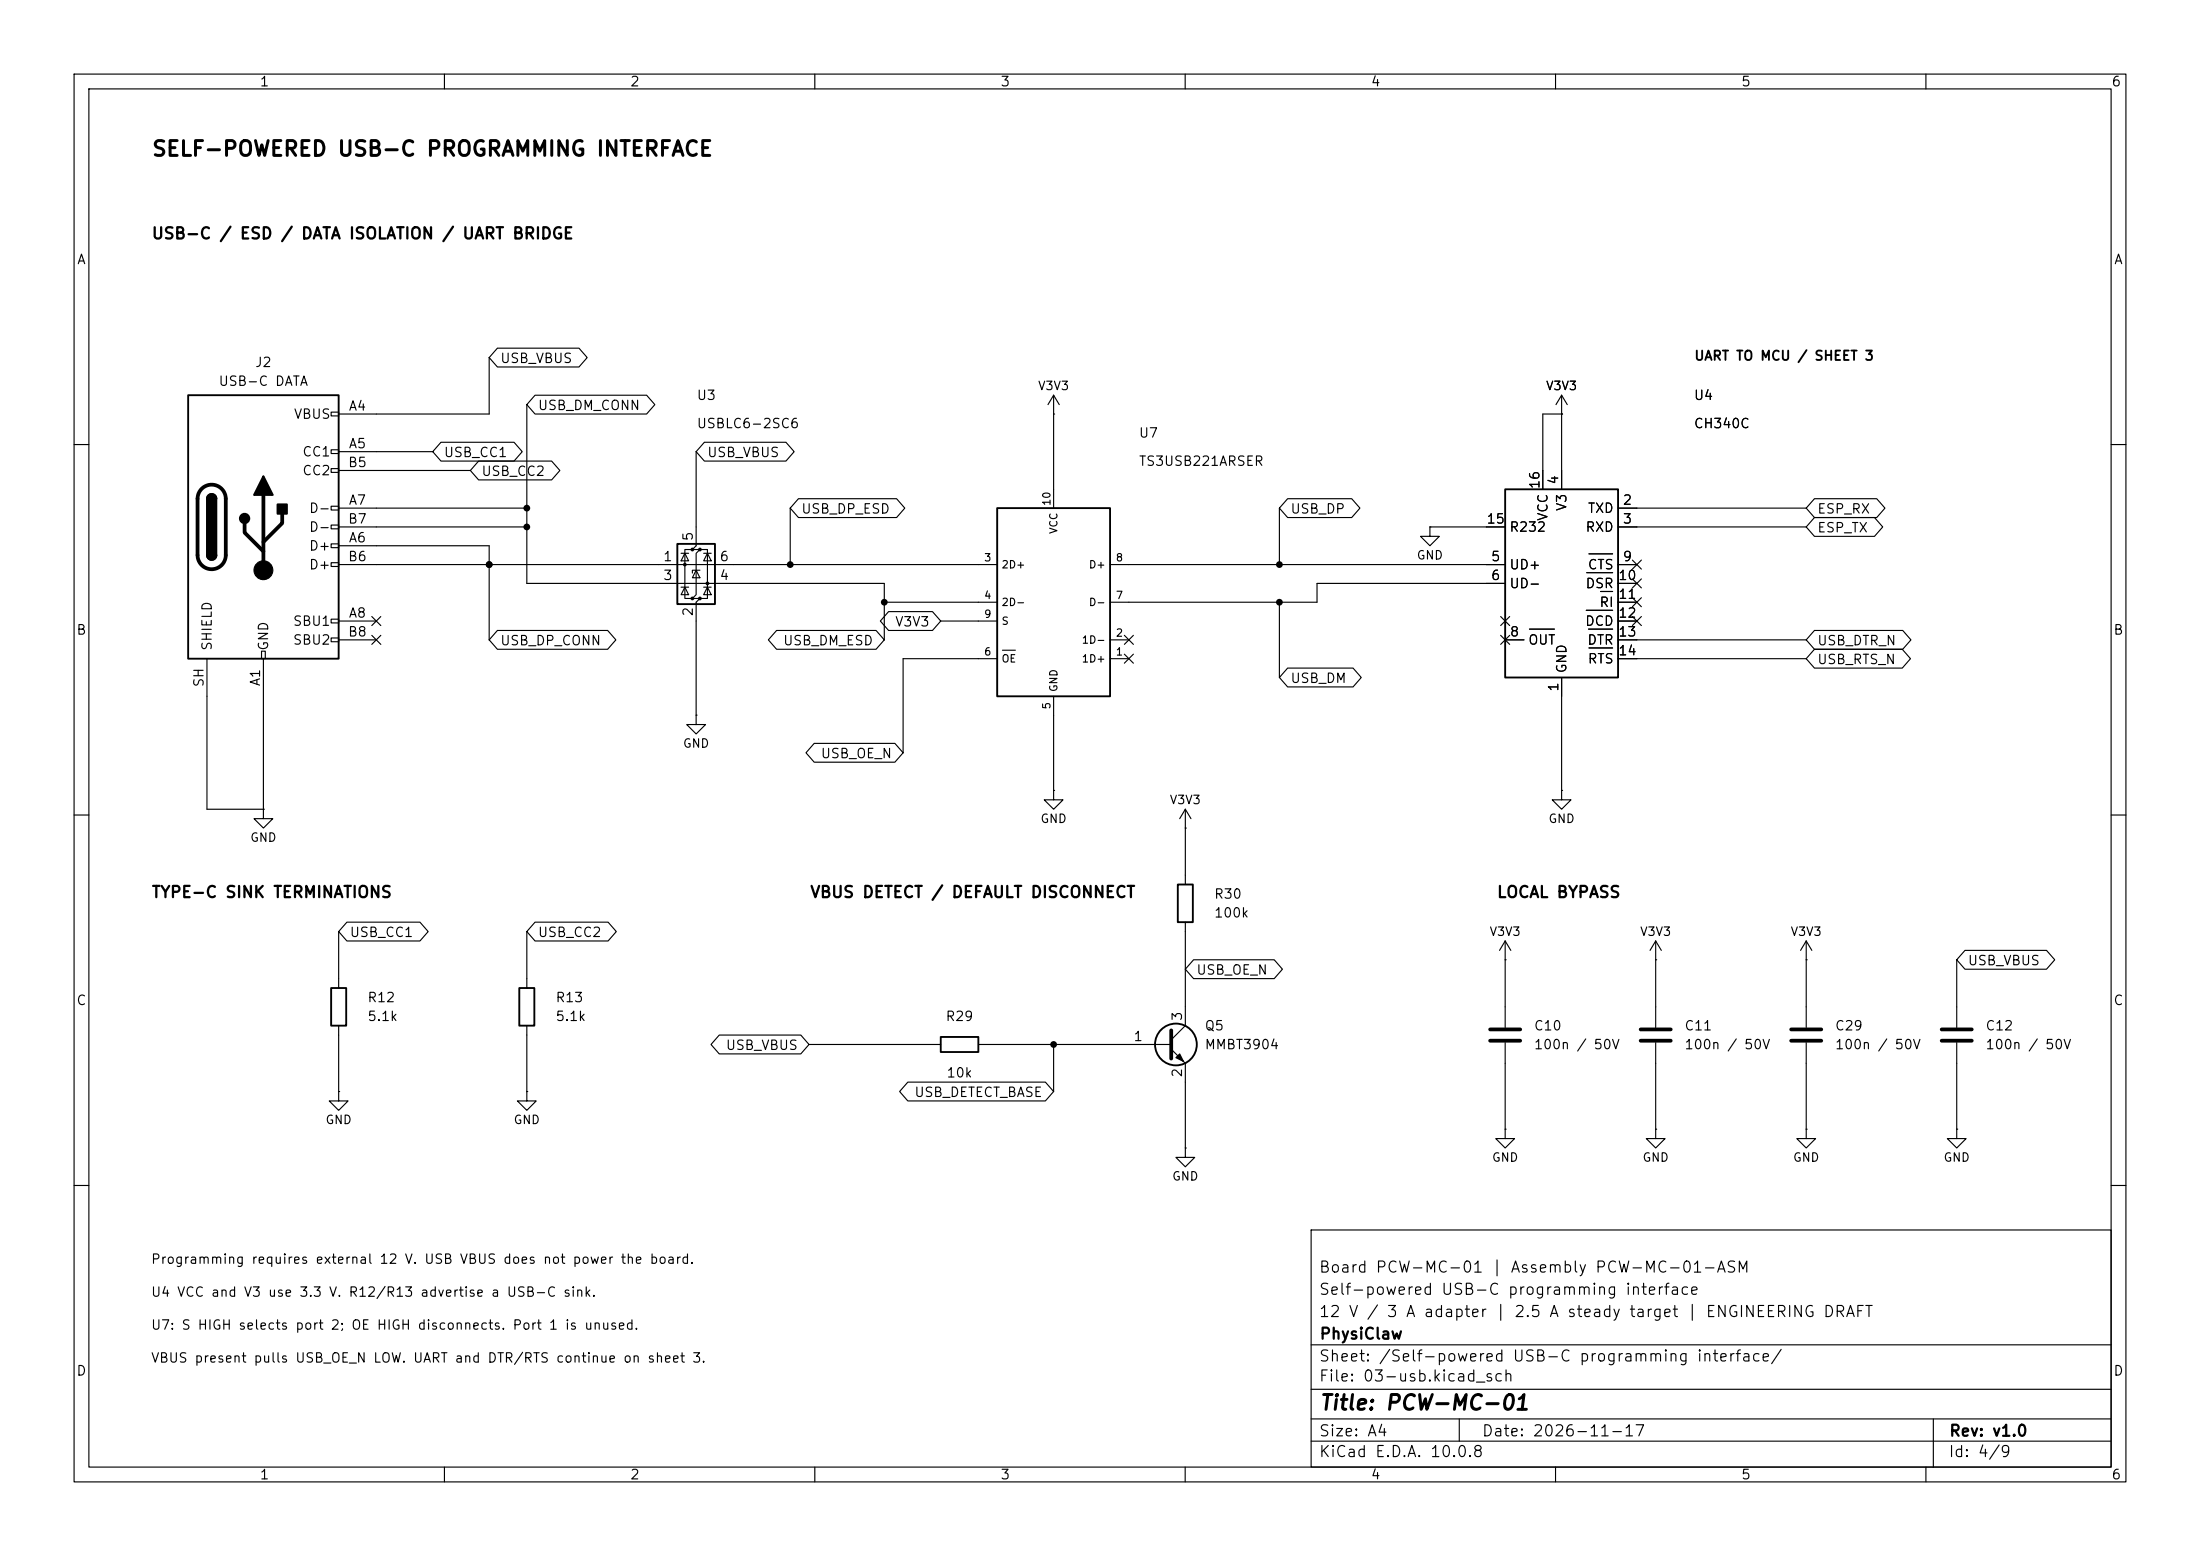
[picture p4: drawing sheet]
<svg xmlns="http://www.w3.org/2000/svg" width="297mm" height="210mm" viewBox="0 0 297 210" stroke-linecap="round" stroke-linejoin="round" font-family="sans-serif">
<g fill="none" stroke="#000" stroke-width=".15">
<path d="M10 10h277v190h-277zM12 12h273v186h-273zM60 10v2M110 10v2M160 10v2M210 10v2M260 10v2M44.7 55.6h1v.5h-1zM59.5 59.7h9.9l1.1 1.3-1.1 1.2h-9.9l-1.1-1.2zM66 48.3v7.6h-20.3M67.2 47h11l1.1 1.3-1.1 1.2h-11l-1.2-1.2zM71.1 54.6v24.1h48.3v7.7"/>
<path d="M72.2 53.3h15.1l1.1 1.3-1.1 1.3h-15.1l-1.1-1.3zM95.1 59.7h11l1.1 1.3-1.1 1.2h-11l-1.1-1.2zM142.2 55.9h.1M142.2 53.3v15.3M142.2 53.3l-.7 1.3M142.2 53.3l.8 1.3M210.8 55.9h.1M210.8 55.9h-2.5v10.1M210.8 53.3l-.7 1.3M210.8 53.3l.8 1.3M210.8 53.3v12.7M10 60h2"/>
<path d="M44.7 60.7h1v.5h-1zM44.7 63.2h1v.6h-1zM44.7 68.3h1v.5h-1zM44.7 70.9h1v.5h-1zM44.7 73.4h1v.5h-1zM44.7 75.9h1v.6h-1zM45.7 76.2h88.9M45.7 61h12.7M45.7 73.7h20.3v12.7M45.7 68.6h25.4M45.7 63.5h17.8M45.7 71.1h25.4"/>
<path d="M64.6 62.2h9.9l1.1 1.3-1.1 1.3h-9.9l-1.1-1.3zM91.9 79.2h1.1M91.9 74.7h1.1M92.5 74.7l.5 1h-1.1zM92.5 79.2l.5 1.1h-1.1zM93.5 74.2h-1v6.6h1M94 61v12.7l-.5 .5h1l-.5 .5v5.6l-.5 .5h1l-.5 .5v15.2M94 77l.5 1h-1zM94.5 77h-1v.3M94.5 74.2h1v6.6h-1M95 79.2h1M95 74.7h1"/>
<path d="M95.5 74.7l.5 1h-1zM95.5 79.2l.5 1.1h-1zM106.7 68.6v7.6M107.8 67.3h13.2l1.2 1.3-1.2 1.3h-13.2l-1.1-1.3zM149.9 76.2h53.3M172.7 68.6v7.6M173.8 67.3h8.7l1.1 1.3-1.1 1.3h-8.7l-1.1-1.3zM193 71.1v1.3h1.3l-1.3 1.3-1.2-1.3h1.2M193 71.1h.1M193 71.1h10.2M203.2 78.7h-25.4v2.6h-27.9M214.2 77.3h3.5"/>
<path d="M214.5 74.8h3.2M216.1 79.8h1.6M218.4 76.2h2.6M218.4 78.7h2.6M218.4 68.6h25.4M218.4 71.1h25.4M220.4 78.1l1.2 1.2M220.4 75.6l1.2 1.2M221.6 78.1l-1.2 1.2M221.6 75.6l-1.2 1.2M245 67.3h8.4l1.1 1.3-1.1 1.3h-8.4l-1.2-1.3zM245 69.8h8.1l1.1 1.3-1.1 1.3h-8.1l-1.2-1.3z"/>
<path d="M285 60h2M27.9 88.9v20.3h7.7M35.3 87.9h.5v1h-.5zM35.6 88.9v20.3M44.7 83.6h1v.5h-1zM44.7 86.1h1v.5h-1zM45.7 86.4h5.1M45.7 83.8h5.1M50.2 83.2l1.2 1.2M50.2 85.8l1.2 1.2M51.4 83.2l-1.2 1.2M51.4 85.8l-1.2 1.2"/>
<path d="M67.2 85.1h14.8l1.1 1.3-1.1 1.2h-14.8l-1.2-1.2zM94 96.5v1.3h1.2l-1.2 1.3-1.3-1.3h1.3M94 96.5h.1M104.8 85.1h13.5l1.1 1.3-1.1 1.2h-13.5l-1.1-1.2zM119.4 81.3h15.2M120 82.5h5.9l1.1 1.3-1.1 1.3h-5.9l-1.2-1.3zM127 83.8h7.6M134.6 88.9h-12.7v12.7M135.3 87.8h1.8M142.2 94v12.7M149.9 88.9h2.5M149.9 86.4h2.5"/>
<path d="M151.8 85.8l1.2 1.2M151.8 88.3l1.2 1.2M153 85.8l-1.2 1.2M153 88.3l-1.2 1.2M172.7 81.3v10.1M173.8 90.2h8.9l1.1 1.2-1.1 1.3h-8.9l-1.1-1.3zM202.6 85.8l1.2 1.2M202.6 83.2l1.2 1.2M203.2 86.4h2.5M203.8 85.8l-1.2 1.2M203.8 83.2l-1.2 1.2M206.5 84.9h3.3"/>
<path d="M210.8 91.4v15.3M214.1 82.4h3.6M214.5 84.9h3.2M214.5 87.5h3.2M218.4 88.9h25.4M218.4 86.4h25.4M218.4 81.3h2.6M218.4 83.8h2.6M220.4 80.7l1.2 1.2M220.4 83.2l1.2 1.2M221.6 80.7l-1.2 1.2M221.6 83.2l-1.2 1.2"/>
<path d="M245 85.1h11.9l1.1 1.3-1.1 1.2h-11.9l-1.2-1.2zM245 87.6h11.8l1.1 1.3-1.1 1.3h-11.8l-1.2-1.3zM10 110h2M35.6 109.2v1.3h1.2l-1.2 1.3-1.3-1.3h1.3M35.6 109.2h.1M109.9 100.3h10.9l1.1 1.3-1.1 1.3h-10.9l-1.1-1.3zM142.2 106.7v1.3h1.3l-1.3 1.2-1.2-1.2h1.2M142.2 106.7h.1M160 111.8h.1M160 109.2v10.2M160 109.2l-.7 1.3M160 109.2l.8 1.3"/>
<path d="M210.8 106.7v1.3h1.3l-1.3 1.2-1.3-1.2h1.3M210.8 106.7h.1M285 110h2M45.7 125.7v7.7M45.7 138.4v8.9M46.8 124.5h9.9l1.1 1.2-1.1 1.3h-9.9l-1.1-1.3zM71.1 125.7v7.7M71.1 138.4v8.9M72.2 124.5h9.9l1.1 1.2-1.1 1.3h-9.9l-1.1-1.3zM97.1 139.7h11l1.1 1.3-1.1 1.2h-11l-1.1-1.2zM160 124.5v13.9l-1.9 1.9M161.1 129.5h10.9l1.1 1.3-1.1 1.3h-10.9l-1.1-1.3z"/>
<path d="M203.2 129.5h.1M203.2 127l-.8 1.3M203.2 127l.8 1.3M203.2 127v11.7M223.5 129.5h.1M223.5 127l-.7 1.3M223.5 127l.8 1.3M223.5 127v11.7M243.8 129.5h.1M243.8 127v11.7M243.8 127l-.7 1.3M243.8 127l.8 1.3"/>
<path d="M264.2 129.5v9.2M265.3 128.3h11l1.1 1.2-1.1 1.3h-11l-1.1-1.3zM45.7 147.3v1.3h1.3l-1.3 1.3-1.3-1.3h1.3M45.7 147.3h.1M71.1 147.3v1.3h1.3l-1.3 1.3-1.3-1.3h1.3M71.1 147.3h.1M109.2 141h17.8M122.6 146h18.5l1.1 1.3-1.1 1.3h-18.5l-1.2-1.3zM132.1 141h26M142.2 141v6.3M158.1 141.6l1.9 1.9v11.4M160 154.9v1.3h1.3l-1.3 1.3-1.3-1.3h1.3"/>
<path d="M160 154.9h.1M203.2 152.4v1.3h1.3l-1.3 1.2-1.3-1.2h1.3M203.2 152.4h.1M203.2 140.7v11.7M223.5 152.4v1.3h1.3l-1.3 1.2-1.3-1.2h1.3M223.5 152.4h.1M223.5 140.7v11.7M243.8 152.4v1.3h1.3l-1.3 1.2-1.2-1.2h1.2M243.8 152.4h.1M243.8 140.7v11.7M264.2 152.4v1.3h1.2l-1.2 1.2-1.3-1.2h1.3M264.2 152.4h.1"/>
<path d="M264.2 140.7v11.7M10 160h2M177 166h108v32h-108zM285 160h2M60 198v2M110 198v2M160 198v2M177 194.5h108M177 191.5h108M177 187.5h108M177 181.5h108M197 191.5v3"/>
<path d="M210 198v2M260 198v2M261 191.5v6.5"/>
</g>
<g fill="none" stroke="#000" stroke-width=".25">
<path d="M25.4 53.3h20.3v35.6h-20.3zM27.9 67.3a.64 .64 0 0 1 .7-.6 .64 .64 0 0 1 .6 .6M27.9 74.9a.64 .64 0 0 0 .7 .7 .64 .64 0 0 0 .6-.7M91.4 73.4h5.1v8.1h-5.1zM134.6 68.6h15.3v25.4h-15.3zM203.2 66h15.2v25.4h-15.2zM159 119.4h2v5.1h-2zM44.7 133.4h2v5h-2zM70.1 133.4h2v5h-2zM127 140h5.1v2h-5.1z"/>
<circle cx="158.7" cy="141" r="2.82"/>
</g>
<g fill="#000">
<circle cx="66" cy="76.2" r=".46"/>
<circle cx="71.1" cy="68.6" r=".46"/>
<circle cx="71.1" cy="71.1" r=".46"/>
<circle cx="92.5" cy="76.2" r=".25"/>
<circle cx="93.5" cy="74.2" r=".25"/>
<circle cx="94.5" cy="74.2" r=".25"/>
<circle cx="95.5" cy="78.7" r=".25"/>
<circle cx="106.7" cy="76.2" r=".46"/>
<circle cx="172.7" cy="76.2" r=".46"/>
<circle cx="93.5" cy="80.8" r=".25"/>
<circle cx="94.5" cy="80.8" r=".25"/>
<circle cx="119.4" cy="81.3" r=".46"/>
<circle cx="172.7" cy="81.3" r=".46"/>
<circle cx="142.2" cy="141" r=".46"/>
</g>
<g fill="none" stroke="#000" stroke-width=".51">
<path d="M27.2 66a1.9 1.9 0 0 1 2.1-.4 1.9 1.9 0 0 1 1.2 1.7v7.6a1.91 1.91 0 0 1-1.9 1.9 1.91 1.91 0 0 1-1.9-1.9v-7.6a1.9 1.9 0 0 1 .5-1.3zM33 70.6v1.3l2.6 2.5M35.6 66.8v10.2M38.1 69.3v1.3l-2.5 2.6M158.1 139.1v3.8M201.2 138.9h4M221.5 138.9h4.1M241.8 138.9h4.1M262.1 138.9h4.1M201.2 140.5h4M221.5 140.5h4.1M241.8 140.5h4.1"/>
<path d="M262.1 140.5h4.1"/>
</g>
<g fill="#000" stroke="#000" stroke-width=".15">
<path d="M158.7 142.7l.6-.5 .5 1.1z"/>
<circle cx="35.6" cy="77" r="1.27"/>
</g>
<g fill="#000" stroke="#000" stroke-width=".25">
<path d="M27.9 67.3h1.3v7.6h-1.3zM27.9 74.9h1.3a.64 .64 0 0 1-.6 .7 .64 .64 0 0 1-.7-.7zM28.1 66.9a.64 .64 0 0 1 .7-.2 .64 .64 0 0 1 .4 .6h-1.3zM35.6 64.3l1.2 2.5h-2.5zM37.5 68.1h1.2v1.2h-1.2z"/>
<circle cx="33" cy="70" r=".63"/>
</g>
<g font-size="2">
<text x="20.4" y="21.6">SELF-POWERED USB-C PROGRAMMING INTERFACE</text>
<text x="178" y="190.8">Title: PCW-MC-01</text>
</g>
<g font-size="1.5">
<text x="20.4" y="32.6">USB-C / ESD / DATA ISOLATION / UART BRIDGE</text>
<text x="20.4" y="121.6">TYPE-C SINK TERMINATIONS</text>
<text x="109.3" y="121.6">VBUS DETECT / DEFAULT DISCONNECT</text>
<text x="202" y="121.6">LOCAL BYPASS</text>
<text x="178" y="172.1">Board PCW-MC-01 | Assembly PCW-MC-01-ASM</text>
<text x="178" y="178.1">12 V / 3 A adapter | 2.5 A steady target | ENGINEERING DRAFT</text>
<text x="178" y="175.1">Self-powered USB-C programming interface</text>
<text x="178" y="184.1">Sheet: /Self-powered USB-C programming interface/</text>
<text x="178" y="181.1">PhysiClaw</text>
<text x="178" y="186.8">File: 03-usb.kicad_sch</text>
<text x="178" y="197">KiCad E.D.A. 10.0.8</text>
<text x="178" y="194.2">Size: A4</text>
<text x="200" y="194.2">Date: 2026-11-17</text>
<text x="263" y="197">Id: 4/9</text>
<text x="263" y="194.2">Rev: v1.0</text>
</g>
<g font-size="1.3">
<text x="35" y="12">1</text>
<text x="85" y="12">2</text>
<text x="135" y="12">3</text>
<text x="185" y="12">4</text>
<text x="235" y="12">5</text>
<text x="285" y="12">6</text>
<text x="10.3" y="36">A</text>
<text x="285.3" y="36">A</text>
<text x="29.4" y="52.4">USB-C DATA</text>
<text x="34.3" y="49.9">J2</text>
<text x="67.4" y="49.3">USB_VBUS</text>
<text x="228.6" y="49">UART TO MCU / SHEET 3</text>
<text x="39.6" y="56.8">VBUS</text>
<text x="47" y="55.7">A4</text>
<text x="72.5" y="55.7">USB_DM_CONN</text>
<text x="94" y="54.3">U3</text>
<text x="94" y="58.1">USBLC6-2SC6</text>
<text x="153.7" y="59.4">U7</text>
<text x="228.6" y="54.3">U4</text>
<text x="228.6" y="58.1">CH340C</text>
<text x="40.7" y="61.9">CC1</text>
<text x="40.7" y="64.5">CC2</text>
<text x="46.9" y="63.4">B5</text>
<text x="47" y="60.8">A5</text>
<text x="59.8" y="62">USB_CC1</text>
<text x="64.9" y="64.6">USB_CC2</text>
<text x="95.4" y="62">USB_VBUS</text>
<text x="153.7" y="63.2">TS3USB221ARSER</text>
<text x="210.7" y="65.5" transform="rotate(-90 210.7 65.5)">4</text>
<text x="41.6" y="69.5">D-</text>
<text x="46.9" y="71">B7</text>
<text x="47" y="68.4">A7</text>
<text x="108.1" y="69.6">USB_DP_ESD</text>
<text x="174.1" y="69.6">USB_DP</text>
<text x="200.6" y="71">15</text>
<text x="208.1" y="66.1" transform="rotate(-90 208.1 66.1)">16</text>
<text x="209.2" y="70.4" transform="rotate(-90 209.2 70.4)">VCC</text>
<text x="211.8" y="69.1" transform="rotate(-90 211.8 69.1)">V3</text>
<text x="214.3" y="69.5">TXD</text>
<text x="219" y="68.4">2</text>
<text x="219" y="71">3</text>
<text x="245.2" y="69.6">ESP_RX</text>
<text x="41.6" y="74.6">D+</text>
<text x="41.6" y="77.2">D+</text>
<text x="41.6" y="72.1">D-</text>
<text x="46.9" y="76.1">B6</text>
<text x="47" y="73.5">A6</text>
<text x="89.4" y="76.1">1</text>
<text x="93.8" y="73.1" transform="rotate(-90 93.8 73.1)">5</text>
<text x="97.1" y="76.1">6</text>
<text x="201.2" y="76.1">5</text>
<text x="203.7" y="77.2">UD+</text>
<text x="203.7" y="72.1">R232</text>
<text x="214" y="72.1">RXD</text>
<text x="214.3" y="77.2">CTS</text>
<text x="219" y="76.1">9</text>
<text x="245.2" y="72.2">ESP_TX</text>
<text x="47" y="83.7">A8</text>
<text x="89.4" y="78.6">3</text>
<text x="93.8" y="83.3" transform="rotate(-90 93.8 83.3)">2</text>
<text x="97.1" y="78.6">4</text>
<text x="201.2" y="78.6">6</text>
<text x="203.7" y="79.7">UD-</text>
<text x="214" y="79.7">DSR</text>
<text x="215.8" y="82.2">RI</text>
<text x="218.4" y="78.6">10</text>
<text x="218.4" y="81.1">11</text>
<text x="218.4" y="83.7">12</text>
<text x="10.2" y="86">B</text>
<text x="28.9" y="87.9" transform="rotate(-90 28.9 87.9)">SHIELD</text>
<text x="36.5" y="87.9" transform="rotate(-90 36.5 87.9)">GND</text>
<text x="39.5" y="84.8">SBU1</text>
<text x="39.5" y="87.3">SBU2</text>
<text x="46.9" y="86.2">B8</text>
<text x="67.4" y="87.4">USB_DP_CONN</text>
<text x="105.6" y="87.4">USB_DM_ESD</text>
<text x="120.7" y="84.9">V3V3</text>
<text x="203.7" y="86.2">8</text>
<text x="206.2" y="87.3">OUT</text>
<text x="213.9" y="84.8">DCD</text>
<text x="214.2" y="87.3">DTR</text>
<text x="214.3" y="89.9">RTS</text>
<text x="218.4" y="86.2">13</text>
<text x="218.4" y="88.8">14</text>
<text x="245.2" y="87.4">USB_DTR_N</text>
<text x="245.2" y="90">USB_RTS_N</text>
<text x="285.2" y="86">B</text>
<text x="27.8" y="92.8" transform="rotate(-90 27.8 92.8)">SH</text>
<text x="35.4" y="92.7" transform="rotate(-90 35.4 92.7)">A1</text>
<text x="174.1" y="92.5">USB_DM</text>
<text x="210.7" y="93.4" transform="rotate(-90 210.7 93.4)">1</text>
<text x="211.8" y="91" transform="rotate(-90 211.8 91)">GND</text>
<text x="110.7" y="102.7">USB_OE_N</text>
<text x="163.8" y="121.6">R30</text>
<text x="163.8" y="124.2">100k</text>
<text x="47.1" y="126.8">USB_CC1</text>
<text x="72.5" y="126.8">USB_CC2</text>
<text x="161.4" y="131.9">USB_OE_N</text>
<text x="265.6" y="130.6">USB_VBUS</text>
<text x="10.2" y="136">C</text>
<text x="49.5" y="135.6">R12</text>
<text x="74.9" y="135.6">R13</text>
<text x="159.9" y="137.9" transform="rotate(-90 159.9 137.9)">3</text>
<text x="285.2" y="136">C</text>
<text x="49.5" y="138.1">5.1k</text>
<text x="74.9" y="138.1">5.1k</text>
<text x="97.9" y="142">USB_VBUS</text>
<text x="127.6" y="138.1">R29</text>
<text x="152.9" y="140.8">1</text>
<text x="162.5" y="139.4">Q5</text>
<text x="162.5" y="141.9">MMBT3904</text>
<text x="207" y="139.4">C10</text>
<text x="207" y="141.9">100n / 50V</text>
<text x="227.3" y="139.4">C11</text>
<text x="227.3" y="141.9">100n / 50V</text>
<text x="247.6" y="139.4">C29</text>
<text x="247.6" y="141.9">100n / 50V</text>
<text x="268" y="139.4">C12</text>
<text x="268" y="141.9">100n / 50V</text>
<text x="123.3" y="148.4">USB_DETECT_BASE</text>
<text x="127.7" y="145.7">10k</text>
<text x="159.9" y="145.5" transform="rotate(-90 159.9 145.5)">2</text>
<text x="20.3" y="170.9">Programming requires external 12 V. USB VBUS does not power the board.</text>
<text x="20.3" y="175.3">U4 VCC and V3 use 3.3 V. R12/R13 advertise a USB-C sink.</text>
<text x="20.3" y="179.8">U7: S HIGH selects port 2; OE HIGH disconnects. Port 1 is unused.</text>
<text x="10.2" y="186">D</text>
<text x="20.3" y="184.2">VBUS present pulls USB_OE_N LOW. UART and DTR/RTS continue on sheet 3.</text>
<text x="285.2" y="186">D</text>
<text x="35" y="200">1</text>
<text x="85" y="200">2</text>
<text x="135" y="200">3</text>
<text x="185" y="200">4</text>
<text x="235" y="200">5</text>
<text x="285" y="200">6</text>
</g>
<g font-size="1.2">
<text x="140" y="52.9">V3V3</text>
<text x="208.6" y="52.9">V3V3</text>
<text x="191.2" y="75.8">GND</text>
<text x="92.1" y="101.2">GND</text>
<text x="33.7" y="113.9">GND</text>
<text x="140.4" y="111.4">GND</text>
<text x="157.8" y="108.8">V3V3</text>
<text x="209" y="111.4">GND</text>
<text x="201" y="126.6">V3V3</text>
<text x="221.3" y="126.6">V3V3</text>
<text x="241.6" y="126.6">V3V3</text>
<text x="43.9" y="152">GND</text>
<text x="69.3" y="152">GND</text>
<text x="158.2" y="159.6">GND</text>
<text x="201.3" y="157.1">GND</text>
<text x="221.7" y="157.1">GND</text>
<text x="242" y="157.1">GND</text>
<text x="262.3" y="157.1">GND</text>
</g>
<g font-size="1">
<text x="142.1" y="68.4" transform="rotate(-90 142.1 68.4)">10</text>
<text x="132.8" y="76">3</text>
<text x="135.1" y="77">2D+</text>
<text x="143" y="72.1" transform="rotate(-90 143 72.1)">VCC</text>
<text x="146.9" y="77">D+</text>
<text x="150.6" y="76">8</text>
<text x="132.8" y="81.1">4</text>
<text x="132.8" y="83.6">9</text>
<text x="135.1" y="82">2D-</text>
<text x="146.9" y="82">D-</text>
<text x="150.6" y="81.1">7</text>
<text x="132.8" y="88.7">6</text>
<text x="135.1" y="89.7">OE</text>
<text x="135.1" y="84.6">S</text>
<text x="146" y="89.7">1D+</text>
<text x="146" y="87.1">1D-</text>
<text x="150.6" y="88.7">1</text>
<text x="150.6" y="86.2">2</text>
<text x="142.1" y="95.8" transform="rotate(-90 142.1 95.8)">5</text>
<text x="143" y="93.5" transform="rotate(-90 143 93.5)">GND</text>
</g>
</svg>
